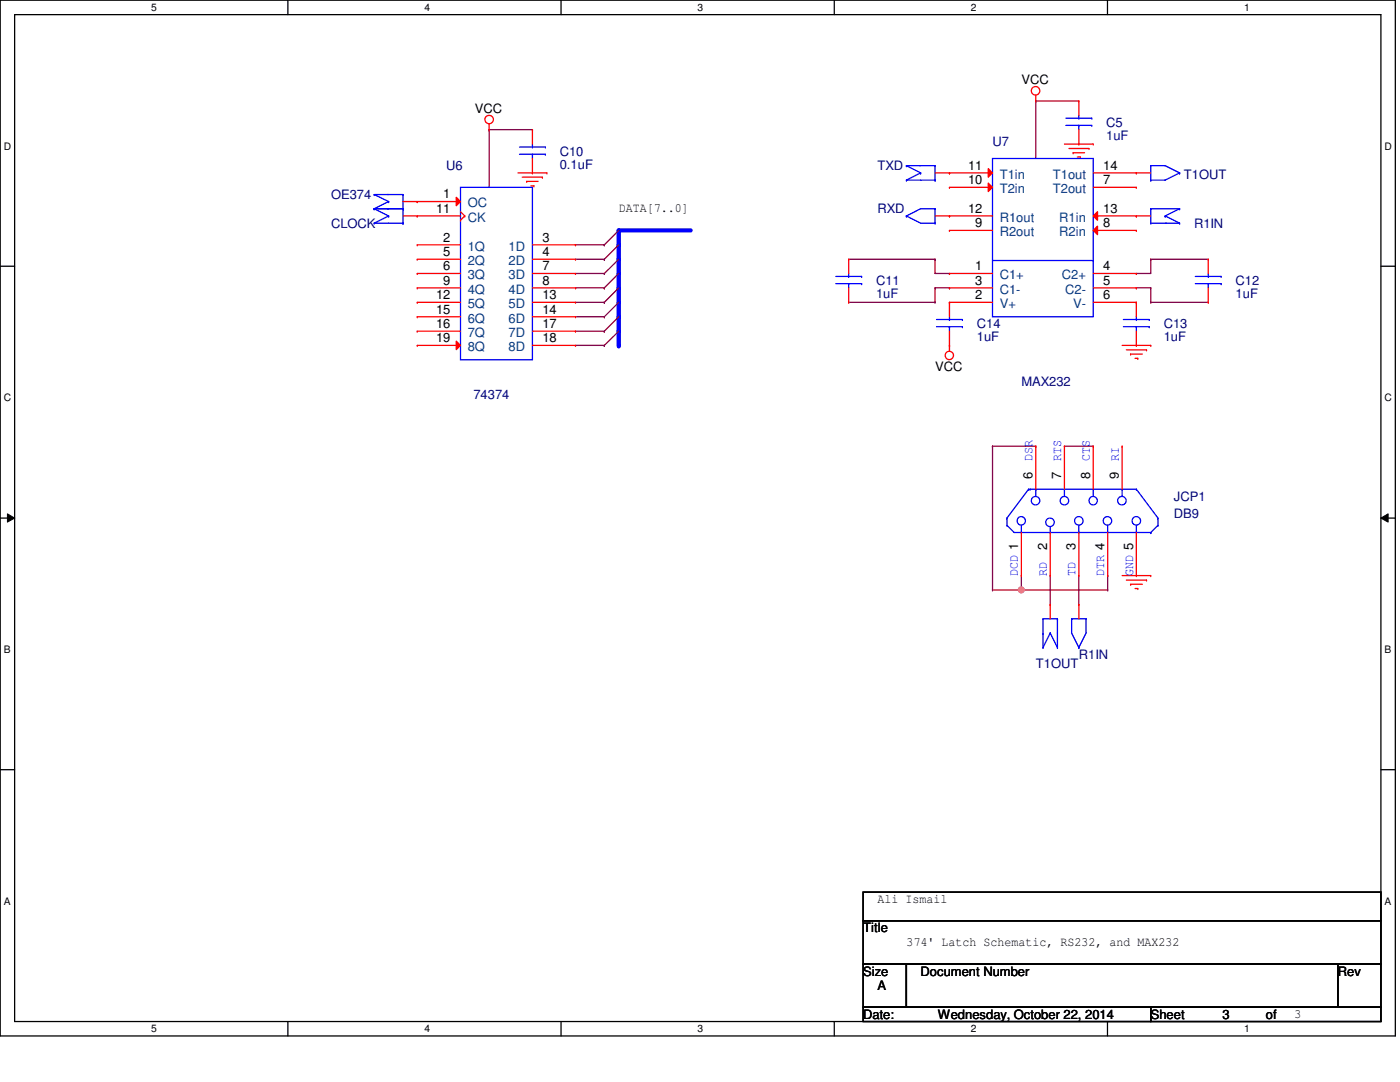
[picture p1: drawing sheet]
<svg xmlns="http://www.w3.org/2000/svg" width="279mm" height="216mm" viewBox="0 0 279 216" stroke-linecap="round" stroke-linejoin="round" font-family="sans-serif">
<path d="M0 0h278.5v206.7h-278.5zM2.9 2.9h272.7v200.9h-272.7z" fill="none" stroke="#000" stroke-width=".25"/>
<g fill="#fff">
<path d="M30.2 .3h1.1v2.3h-1.1z"/>
<path d="M30.2 204.1h1.1v2.3h-1.1z"/>
</g>
<path d="M57.4 0v2.9M57.4 203.8v2.9" fill="none" stroke="#000" stroke-width=".25"/>
<g fill="#fff">
<path d="M84.7 .3h1.1v2.3h-1.1z"/>
<path d="M84.7 204.1h1.1v2.3h-1.1z"/>
</g>
<path d="M112 0v2.9M112 203.8v2.9" fill="none" stroke="#000" stroke-width=".25"/>
<g fill="#fff">
<path d="M139.2 .3h1.1v2.3h-1.1z"/>
<path d="M139.2 204.1h1.1v2.3h-1.1z"/>
</g>
<path d="M166.5 0v2.9M166.5 203.8v2.9" fill="none" stroke="#000" stroke-width=".25"/>
<g fill="#fff">
<path d="M193.8 .3h1.1v2.3h-1.1z"/>
<path d="M193.8 204.1h1.1v2.3h-1.1z"/>
</g>
<path d="M221 0v2.9M221 203.8v2.9" fill="none" stroke="#000" stroke-width=".25"/>
<g fill="#fff">
<path d="M248.3 .3h1.1v2.3h-1.1z"/>
<path d="M248.3 204.1h1.1v2.3h-1.1z"/>
<path d="M.8 28h1.4v2.3h-1.4z"/>
<path d="M276.3 28h1.4v2.3h-1.4z"/>
<path d="M.8 78.2h1.4v2.3h-1.4z"/>
<path d="M276.3 78.2h1.4v2.3h-1.4z"/>
</g>
<path d="M0 53.1h2.9M275.6 53.1h2.9" fill="none" stroke="#000" stroke-width=".25"/>
<g fill="#fff">
<path d="M.8 128.5h1.3v2.2h-1.3z"/>
<path d="M276.3 128.5h1.3v2.2h-1.3z"/>
</g>
<path d="M0 103.4h2.9M275.6 103.4h2.9" fill="none" stroke="#000" stroke-width=".25"/>
<path d="M1.5 102.5l1.4 .9-1.4 .8zM275.6 103.4l1.4-.9v1.7z" fill="#000"/>
<path d="M1.5 102.5l1.4 .9-1.4 .8zM275.6 103.4l1.4-.9v1.7z" fill="none" stroke="#000" stroke-width=".2"/>
<g fill="#fff">
<path d="M.8 178.7h1.3v2.2h-1.3z"/>
<path d="M276.3 178.7h1.3v2.2h-1.3z"/>
</g>
<path d="M0 153.6h2.9M275.6 153.6h2.9" fill="none" stroke="#000" stroke-width=".25"/>
<path d="M97.6 25.9h.1M97.6 25.9v11.5M97.6 25.9h8.7" fill="none" stroke="#800040" stroke-width=".25"/>
<path d="M123.5 46h14.3" fill="none" stroke="#00f" stroke-width=".85"/>
<circle cx="123.5" cy="46" r=".42" fill="#00f"/>
<path d="M123.5 46v2.9" fill="none" stroke="#00f" stroke-width=".85"/>
<circle cx="123.5" cy="48.9" r=".42" fill="#00f"/>
<g fill="none" stroke="#800040" stroke-width=".25">
<path d="M114.9 48.9h5.7M114.9 51.7h5.7M114.9 54.6h5.7M114.9 57.4h5.7M120.6 48.9h.1M120.6 51.7h.1M120.6 54.6h.1M120.6 57.4h.1M114.9 60.3h5.7M114.9 63.2h5.7M114.9 66.1h5.7M114.9 68.9h5.7"/>
<path d="M120.6 60.3h.1M120.6 63.2h.1M120.6 66.1h.1M120.6 68.9h.1"/>
</g>
<path d="M123.5 48.9v2.8" fill="none" stroke="#00f" stroke-width=".85"/>
<circle cx="123.5" cy="51.7" r=".42" fill="#00f"/>
<path d="M123.5 51.7v2.9" fill="none" stroke="#00f" stroke-width=".85"/>
<circle cx="123.5" cy="54.6" r=".42" fill="#00f"/>
<path d="M123.5 54.6v2.8" fill="none" stroke="#00f" stroke-width=".85"/>
<circle cx="123.5" cy="57.4" r=".42" fill="#00f"/>
<path d="M123.5 57.4v2.9" fill="none" stroke="#00f" stroke-width=".85"/>
<circle cx="123.5" cy="60.3" r=".42" fill="#00f"/>
<path d="M123.5 60.3v2.9" fill="none" stroke="#00f" stroke-width=".85"/>
<circle cx="123.5" cy="63.2" r=".42" fill="#00f"/>
<path d="M123.5 63.2v2.9" fill="none" stroke="#00f" stroke-width=".85"/>
<circle cx="123.5" cy="66.1" r=".42" fill="#00f"/>
<path d="M123.5 66.1v2.8" fill="none" stroke="#00f" stroke-width=".85"/>
<circle cx="123.5" cy="68.9" r=".42" fill="#00f"/>
<g fill="none" stroke="#800040" stroke-width=".25">
<path d="M206.7 20.2h.1M206.7 20.2v11.4M206.7 20.2h8.6M169.4 51.7h17.2M186.6 51.7h.1M186.6 57.4h.1M186.6 51.7v2.9h2.9M186.6 57.4v2.9M186.6 57.4h2.9M189.5 57.4h.1M189.5 54.6h.1M226.8 57.4h.1"/>
<path d="M226.8 54.6h.1M226.8 57.4h2.9M229.7 51.7h.1M229.7 57.4h.1M229.7 51.7h11.4M229.7 51.7v2.9h-2.9M229.7 57.4v2.9M169.4 60.3h17.2M186.6 60.3h.1M229.7 60.3h.1M229.7 60.3h11.4M212.4 89h5.8"/>
<path d="M218.2 89h.1M203.8 117.7h.1M203.8 114.9v2.8M203.8 117.7h17.3M221.1 117.7h.1"/>
</g>
<circle cx="203.8" cy="117.7" r=".57" fill="#f0f"/>
<circle cx="203.8" cy="117.7" r=".57" fill="none" stroke="#f0f" stroke-width=".25"/>
<g fill="none" stroke="#800040" stroke-width=".25">
<path d="M120.6 48.9h.1M120.6 51.7h.1M120.6 54.6h.1M120.6 57.4h.1M123.5 46l-2.9 2.9M123.5 48.9l-2.9 2.8M123.5 51.7l-2.9 2.9M123.5 54.6l-2.9 2.8M123.5 57.4l-2.9 2.9M120.6 60.3h.1M120.6 63.2h.1M120.6 66.1h.1"/>
<path d="M120.6 68.9h.1M123.5 60.3l-2.9 2.9M123.5 63.2l-2.9 2.9M123.5 66.1l-2.9 2.8M198.1 89h.1M198.1 89v28.7M198.1 89h8.6M206.7 89h.1M198.1 117.7h.1M198.1 117.7h5.7M209.6 114.9v5.7M215.3 114.9v5.7"/>
<path d="M221.1 114.9h.1M221.1 114.9v2.8M209.6 120.6h.1M215.3 120.6h.1"/>
</g>
<g fill="none" stroke="#f00" stroke-width=".25">
<path d="M206.7 19v1.2M97.6 25.9h.1M97.6 24.7v1.2M103.4 34.5h5.7M104.2 35.3h4M105.1 36.2h.1M105.1 36.2h2.3M106 37.1h.6M106.3 25.9h.1M106.3 34.5h.1M106.3 25.9v2.8M106.3 31.6v2.9"/>
<path d="M106.6 37.1h.1M108.2 35.3h.1M109.1 34.5h.1M206.7 20.2h.1M212.4 28.7h5.8M213.3 29.6h4M214.2 30.5h.1M214.2 30.5h2.3M215 31.3h.6M215.3 20.2h.1M215.3 28.7h.1M215.3 20.2v2.8"/>
<path d="M215.3 25.9v2.8M215.6 31.3h.1M217.3 29.6h.1M218.2 28.7h.1M226.8 34.5h.1M226.8 34.5h2.9M80.4 43.1h2.9M83.3 43.1h.1M83.3 48.9h.1M83.3 51.7h.1M83.3 54.6h.1M83.3 57.4h.1"/>
<path d="M83.3 48.9h8.6M83.3 51.7h8.6M83.3 54.6h8.6M83.3 57.4h8.6M169.4 51.7h.1M169.4 51.7v2.9M169.4 57.4v2.9M226.8 43.1h.1M226.8 43.1h2.9M241.1 51.7h.1M241.1 51.7v2.9M241.1 57.4v2.9"/>
<path d="M83.3 66.1h.1M83.3 60.3h.1M83.3 63.2h.1M83.3 66.1h8.6M83.3 60.3h8.6M83.3 63.2h8.6M169.4 60.3h.1M189.5 68.9h.1M189.5 60.3h.1M189.5 60.3v2.9M189.5 66.1v4M223.9 68.9h5.8"/>
<path d="M224.8 69.8h4M225.6 70.7h.1M225.6 70.7h2.4M226.5 71.5h.6M226.8 60.3h.1M226.8 68.9h.1M226.8 60.3v2.9M226.8 66.1v2.8M227.1 71.5h.1M228.8 69.8h.1M229.7 68.9h.1M241.1 60.3h.1"/>
<path d="M206.7 89h.1M206.7 89v8.6M212.4 89h.1M212.4 89v8.6M218.2 89h.1M218.2 89v8.6M223.9 89h.1M223.9 89v8.6M203.8 114.9h.1M203.8 106.3v8.6M209.6 114.9h.1M209.6 106.3v8.6"/>
<path d="M215.3 114.9h.1M215.3 106.3v8.6M221.1 114.9h.1M221.1 106.3v8.6M223.9 114.9h5.8M224.8 115.7h4M225.6 116.6h.1M225.6 116.6h2.4M226.5 117.4h.6M226.8 114.9h.1M226.8 106.3v8.6M227.1 117.4h.1"/>
<path d="M228.8 115.7h.1M229.7 114.9h.1M215.3 120.6h.1M215.3 120.6v2.9"/>
<circle cx="206.7" cy="18.1" r=".85"/>
<circle cx="97.6" cy="23.9" r=".84"/>
<circle cx="189.5" cy="70.9" r=".83"/>
</g>
<path d="M172.3 178h103.3v5.7h-103.3zM172.3 183.7h103.3v8.7h-103.3zM172.3 192.4h8.6v8.6h-8.6zM180.9 192.4h86.1v8.6h-86.1zM267 192.4h8.6v8.6h-8.6zM172.3 201h57.4v2.8h-57.4zM229.7 201h45.9v2.8h-45.9z" fill="none" stroke="#000" stroke-width=".25"/>
<g fill="none" stroke="#00f" stroke-width=".25">
<path d="M91.9 37.4h14.4v34.4h-14.4zM103.7 30.8h5.1M103.7 29.3h5.1M106.3 29.3h.1M106.3 30.8h.1M106.3 28.7v.6M106.3 30.8v.8M108.8 30.8h.1M108.8 29.3h.1M212.7 25h5.2M212.7 23.6h5.2M215.3 23.6h.1"/>
<path d="M215.3 25h.1M215.3 23v.6M215.3 25v.9M217.9 25h.1M217.9 23.6h.1M229.7 33.1h.1M229.7 35.9h.1M229.7 33.1h2.8l2.9 1.4M229.7 33.1v2.8M235.4 34.5h.1M235.4 34.5l-2.9 1.4h-2.8M74.7 41.7h.1"/>
<path d="M74.7 44.5h.1M74.7 44.5h5.7M74.7 41.7h5.7M74.7 41.7l2.9 1.4M77.6 43.1h.1M77.6 43.1l-2.9 1.4M80.4 41.7h.1M80.4 44.5h.1M80.4 41.7v2.8M166.8 56.6h5.2M166.8 55.2h5.2M169.4 55.2h.1"/>
<path d="M169.4 56.6h.1M169.4 54.6v.6M169.4 56.6v.8M172 56.6h.1M172 55.2h.1M229.7 44.5h.1M229.7 41.7h.1M229.7 41.7v2.8M229.7 44.5h5.7M229.7 41.7h5.7M232.5 43.1h.1M232.5 43.1l2.9 1.4"/>
<path d="M235.4 44.5h.1M235.4 41.7h.1M235.4 41.7l-2.9 1.4M238.5 56.6h5.2M238.5 55.2h5.2M241.1 55.2h.1M241.1 56.6h.1M241.1 54.6v.6M241.1 56.6v.8M243.7 56.6h.1M243.7 55.2h.1M186.9 65.2h5.2"/>
<path d="M186.9 63.8h5.2M189.5 63.8h.1M189.5 65.2h.1M189.5 63.2v.6M189.5 65.2v.9M192.1 65.2h.1M192.1 63.8h.1M224.2 65.2h5.2M224.2 63.8h5.2M226.8 63.8h.1M226.8 65.2h.1M226.8 63.2v.6"/>
<path d="M226.8 65.2v.9M229.4 65.2h.1M229.4 63.8h.1M205.3 97.6h.1M205.3 97.6l-4.3 5.8M205.3 97.6h21.5M205.6 97.6h.1M206.7 97.6h.1M206.7 97.6v1.5M212.4 97.6h.1M212.4 97.6v1.5M218.2 97.6h.1"/>
<path d="M218.2 97.6v1.5M223.9 97.6h.1M223.9 97.6v1.5M226.8 97.6h.1M226.8 97.6l4.3 5.8M201 104.8h.1M201 103.4h.1M201 104.8l1.4 1.5h27.3M201 103.4v1.4M203.8 106.3h.1M203.8 104.8v1.5M209.6 106.3h.1"/>
<path d="M209.6 105.1v1.2M215.3 106.3h.1M215.3 104.8v1.5M221.1 106.3h.1M221.1 104.8v1.5M226.8 106.3h.1M226.8 104.8v1.5M229.7 106.3h.1M231.1 104.8h.1M231.1 103.4h.1M231.1 103.4v1.4M231.1 104.8l-1.4 1.5"/>
<path d="M213.9 123.5h.1M213.9 123.5v2.8l1.4 2.9M213.9 123.5h2.8M215.3 129.2h.1M216.7 123.5h.1M216.7 123.5v2.8l-1.4 2.9"/>
<circle cx="206.7" cy="99.9" r=".85"/>
<circle cx="212.4" cy="99.9" r=".85"/>
<circle cx="218.2" cy="99.9" r=".84"/>
<circle cx="223.9" cy="99.9" r=".85"/>
<circle cx="203.8" cy="103.9" r=".84"/>
<circle cx="209.5" cy="104.2" r=".85"/>
<circle cx="215.3" cy="103.9" r=".85"/>
<circle cx="221" cy="103.9" r=".85"/>
<circle cx="226.8" cy="103.9" r=".85"/>
</g>
<path d="M91.1 68.1l.8 .8-.8 .9z" fill="#f00"/>
<g fill="none" stroke="#f00" stroke-width=".25">
<path d="M106.3 48.9h8.6M106.3 51.7h8.6M106.3 54.6h8.6M106.3 57.4h8.6M114.9 48.9h.1M114.9 51.7h.1M114.9 54.6h.1M114.9 57.4h.1M83.3 68.9h.1M83.3 68.9h8.6M91.1 68.1l.8 .8-.8 .9zM106.3 68.9h8.6"/>
<path d="M106.3 60.3h8.6M106.3 63.2h8.6M106.3 66.1h8.6M114.9 60.3h.1M114.9 63.2h.1M114.9 66.1h.1M114.9 68.9h.1"/>
</g>
<path d="M91.1 39.4l.8 .8-.8 .9z" fill="#f00"/>
<g fill="none" stroke="#f00" stroke-width=".25">
<path d="M91.1 39.4l.8 .8-.8 .9zM186.6 34.5h2.9M189.5 34.5h.1M80.4 40.2h11.5M83.3 40.2h.1M83.3 43.1h.1M83.3 43.1h8.6M91.9 43.9h.1M91.9 42.2l.9 .9M92.8 43.1h.1M92.8 43.1l-.9 .8M186.6 43.1h2.9"/>
<path d="M189.5 43.1h.1M189.5 54.6h.1M189.5 57.4h.1M189.5 54.6h8.6M189.5 57.4h8.6M218.2 54.6h8.6M218.2 57.4h8.6M226.8 57.4h.1M226.8 54.6h.1M189.5 60.3h.1M189.5 60.3h8.6M218.2 60.3h8.6"/>
<path d="M226.8 60.3h.1"/>
</g>
<g fill="none" stroke="#00f" stroke-width=".25">
<path d="M74.7 38.8h.1M74.7 38.8h5.7M74.7 38.8l2.9 1.4M80.4 38.8h.1M80.4 38.8v2.9M180.9 33.1h.1M180.9 35.9h.1M180.9 33.1h5.7M180.9 35.9h5.7M180.9 33.1l2.8 1.4M183.7 34.5h.1M183.7 34.5l-2.8 1.4"/>
<path d="M186.6 33.1h.1M186.6 35.9h.1M186.6 33.1v2.8M198.1 31.6h20.1v31.6h-20.1zM74.7 41.7h.1M74.7 41.7h5.7M77.6 40.2h.1M77.6 40.2l-2.9 1.5M80.4 41.7h.1M180.9 43.1h.1M180.9 43.1l2.8 1.4h2.9M186.6 44.5h.1"/>
<path d="M186.6 41.7h.1M186.6 41.7v2.8M186.6 41.7h-2.9l-2.8 1.4M198.1 52h20.1M218.2 52h.1"/>
</g>
<path d="M197.2 33.7l.9 .8-.9 .8z" fill="#f00"/>
<path d="M189.5 34.5h.1M189.5 34.5h8.6M197.2 33.7l.9 .8-.9 .8z" fill="none" stroke="#f00" stroke-width=".25"/>
<path d="M197.2 36.5l.9 .9-.9 .8z" fill="#f00"/>
<path d="M189.5 37.4h.1M189.5 37.4h8.6M197.2 36.5l.9 .9-.9 .8z" fill="none" stroke="#f00" stroke-width=".25"/>
<path d="M219 42.2v1.7l-.8-.8z" fill="#f00"/>
<path d="M218.2 43.1h8.6M219 42.2v1.7l-.8-.8zM226.8 43.1h.1" fill="none" stroke="#f00" stroke-width=".25"/>
<path d="M218.2 46l.8-.9v1.7z" fill="#f00"/>
<g fill="none" stroke="#f00" stroke-width=".25">
<path d="M218.2 34.5h8.6M218.2 37.4h8.6M226.8 34.5h.1M226.8 37.4h.1M189.5 43.1h.1M189.5 46h.1M189.5 46h8.6M189.5 43.1h8.6M218.2 46l.8-.9v1.7zM218.2 46h8.6M226.8 46h.1M209.6 120.6h.1"/>
<path d="M209.6 120.6v2.9"/>
</g>
<path d="M208.2 129.2h.1M208.2 123.5h.1M208.2 123.5v5.7M208.2 123.5h2.8M209.6 126.3h.1M209.6 126.3l-1.4 2.9M209.6 126.3l1.4 2.9M211 129.2h.1M211 123.5h.1M211 123.5v5.7" fill="none" stroke="#00f" stroke-width=".25"/>
<circle cx="203.8" cy="117.7" r=".57" fill="#f0f"/>
<circle cx="203.8" cy="117.7" r=".57" fill="none" stroke="#f0f" stroke-width=".25"/>
<g font-size="2.6">
<text x="203.8" y="16.7">VCC</text>
<text x="94.8" y="22.5">VCC</text>
<text x="193.2" y="33.9">11</text>
<text x="220.2" y="33.9">14</text>
<text x="88.5" y="39.6">1</text>
<text x="193.2" y="36.7">10</text>
<text x="220.2" y="36.7">7</text>
<text x="87" y="42.5">11</text>
<text x="123.5" y="42.3">DATA[7..0]</text>
<text x="193.2" y="42.5">12</text>
<text x="194.6" y="45.3">9</text>
<text x="220.2" y="42.5">13</text>
<text x="220.2" y="45.3">8</text>
<text x="88.5" y="48.2">2</text>
<text x="88.5" y="51.1">5</text>
<text x="88.5" y="53.9">6</text>
<text x="108.2" y="48.2">3</text>
<text x="108.2" y="51.1">4</text>
<text x="108.2" y="53.9">7</text>
<text x="194.6" y="53.9">1</text>
<text x="220.2" y="53.9">4</text>
<text x="87" y="59.7">12</text>
<text x="88.5" y="56.8">9</text>
<text x="108.2" y="56.8">8</text>
<text x="108.2" y="59.7">13</text>
<text x="194.6" y="59.7">2</text>
<text x="194.6" y="56.8">3</text>
<text x="220.2" y="59.7">6</text>
<text x="220.2" y="56.8">5</text>
<text x="87" y="65.4">16</text>
<text x="87" y="62.6">15</text>
<text x="108.2" y="62.6">14</text>
<text x="108.2" y="65.4">17</text>
<text x="87" y="68.3">19</text>
<text x="108.2" y="68.3">18</text>
<text x="186.6" y="74.1">VCC</text>
<text x="206.1" y="95.6" transform="rotate(-90 206.1 95.6)">6</text>
<text x="211.8" y="95.6" transform="rotate(-90 211.8 95.6)">7</text>
<text x="217.6" y="95.6" transform="rotate(-90 217.6 95.6)">8</text>
<text x="223.3" y="95.6" transform="rotate(-90 223.3 95.6)">9</text>
<text x="209" y="109.7" transform="rotate(-90 209 109.7)">2</text>
<text x="214.7" y="109.7" transform="rotate(-90 214.7 109.7)">3</text>
<text x="175.1" y="180.1">Ali Ismail</text>
<text x="172.3" y="186.1">Title</text>
<text x="180.9" y="188.7">374' Latch Schematic, RS232, and MAX232</text>
<text x="172.3" y="194.7">Size</text>
<text x="175.1" y="197.6">A</text>
<text x="183.7" y="194.7">Document Number</text>
<text x="267" y="194.7">Rev</text>
<text x="172.3" y="203.3">Date:</text>
<text x="187.2" y="203.3">Wednesday, October 22, 2014</text>
<text x="229.7" y="203.3">Sheet</text>
<text x="244" y="203.3">3</text>
<text x="252.6" y="203.3">of</text>
<text x="258.4" y="203">3</text>
</g>
<g font-size="2.6" fill="#000080">
<text x="198.1" y="29.1">U7</text>
<text x="220.8" y="27.9">1uF</text>
<text x="220.8" y="25.4">C5</text>
<text x="89" y="34">U6</text>
<text x="111.7" y="33.7">0.1uF</text>
<text x="111.7" y="31.1">C10</text>
<text x="175.1" y="34">TXD</text>
<text x="236.3" y="35.7">T1OUT</text>
<text x="66.1" y="39.7">OE374</text>
<text x="66.1" y="45.4">CLOCK</text>
<text x="175.1" y="42.5">RXD</text>
<text x="238.3" y="45.4">R1IN</text>
<text x="174.8" y="59.5">1uF</text>
<text x="174.8" y="56.9">C11</text>
<text x="246.6" y="59.5">1uF</text>
<text x="246.6" y="56.9">C12</text>
<text x="194.9" y="65.5">C14</text>
<text x="232.2" y="65.5">C13</text>
<text x="194.9" y="68.1">1uF</text>
<text x="232.2" y="68.1">1uF</text>
<text x="203.8" y="77">MAX232</text>
<text x="94.5" y="79.6">74374</text>
<text x="234.3" y="99.9">JCP1</text>
<text x="234.3" y="103.4">DB9</text>
<text x="215.3" y="131.5">R1IN</text>
<text x="206.7" y="133.3">T1OUT</text>
</g>
<g font-size="2.6" fill="#004080">
<text x="199.5" y="35.7">T1in</text>
<text x="210.1" y="35.7">T1out</text>
<text x="93.3" y="41.4">OC</text>
<text x="199.5" y="38.6">T2in</text>
<text x="210.1" y="38.6">T2out</text>
<text x="93.3" y="44.3">CK</text>
<text x="199.5" y="44.3">R1out</text>
<text x="199.5" y="47.2">R2out</text>
<text x="211.4" y="44.3">R1in</text>
<text x="211.4" y="47.2">R2in</text>
<text x="93.3" y="50">1Q</text>
<text x="93.3" y="52.9">2Q</text>
<text x="101.5" y="50">1D</text>
<text x="101.5" y="52.9">2D</text>
<text x="93.3" y="55.8">3Q</text>
<text x="93.3" y="58.6">4Q</text>
<text x="101.5" y="55.8">3D</text>
<text x="101.5" y="58.6">4D</text>
<text x="199.5" y="55.8">C1+</text>
<text x="199.5" y="58.6">C1-</text>
<text x="211.9" y="55.8">C2+</text>
<text x="212.6" y="58.6">C2-</text>
<text x="93.3" y="61.5">5Q</text>
<text x="93.3" y="64.4">6Q</text>
<text x="101.5" y="61.5">5D</text>
<text x="101.5" y="64.4">6D</text>
<text x="199.5" y="61.5">V+</text>
<text x="214.2" y="61.5">V-</text>
<text x="93.3" y="67.3">7Q</text>
<text x="93.3" y="70.1">8Q</text>
<text x="101.5" y="67.3">7D</text>
<text x="101.5" y="70.1">8D</text>
</g>
<g font-size="2.6" fill="#00f">
<text x="206" y="91.9" transform="rotate(-90 206 91.9)">DSR</text>
<text x="211.8" y="91.9" transform="rotate(-90 211.8 91.9)">RTS</text>
<text x="217.5" y="91.9" transform="rotate(-90 217.5 91.9)">CTS</text>
<text x="223.3" y="91.9" transform="rotate(-90 223.3 91.9)">RI</text>
<text x="203.2" y="114.9" transform="rotate(-90 203.2 114.9)">DCD 1</text>
<text x="208.9" y="114.9" transform="rotate(-90 208.9 114.9)">RD</text>
<text x="214.6" y="114.9" transform="rotate(-90 214.6 114.9)">TD</text>
<text x="220.4" y="114.9" transform="rotate(-90 220.4 114.9)">DTR 4</text>
<text x="226.1" y="114.9" transform="rotate(-90 226.1 114.9)">GND 5</text>
</g>
<g font-size="2">
<text x="30.2" y="2.2">5</text>
<text x="84.7" y="2.2">4</text>
<text x="139.2" y="2.2">3</text>
<text x="193.8" y="2.2">2</text>
<text x="248.3" y="2.2">1</text>
<text x=".8" y="29.8">D</text>
<text x="276.3" y="29.8">D</text>
<text x=".8" y="80.1">C</text>
<text x="276.3" y="80.1">C</text>
<text x=".8" y="130.3">B</text>
<text x="276.3" y="130.3">B</text>
<text x=".8" y="180.5">A</text>
<text x="276.3" y="180.5">A</text>
<text x="30.2" y="206">5</text>
<text x="84.7" y="206">4</text>
<text x="139.2" y="206">3</text>
<text x="193.8" y="206">2</text>
<text x="248.3" y="206">1</text>
</g>
</svg>
